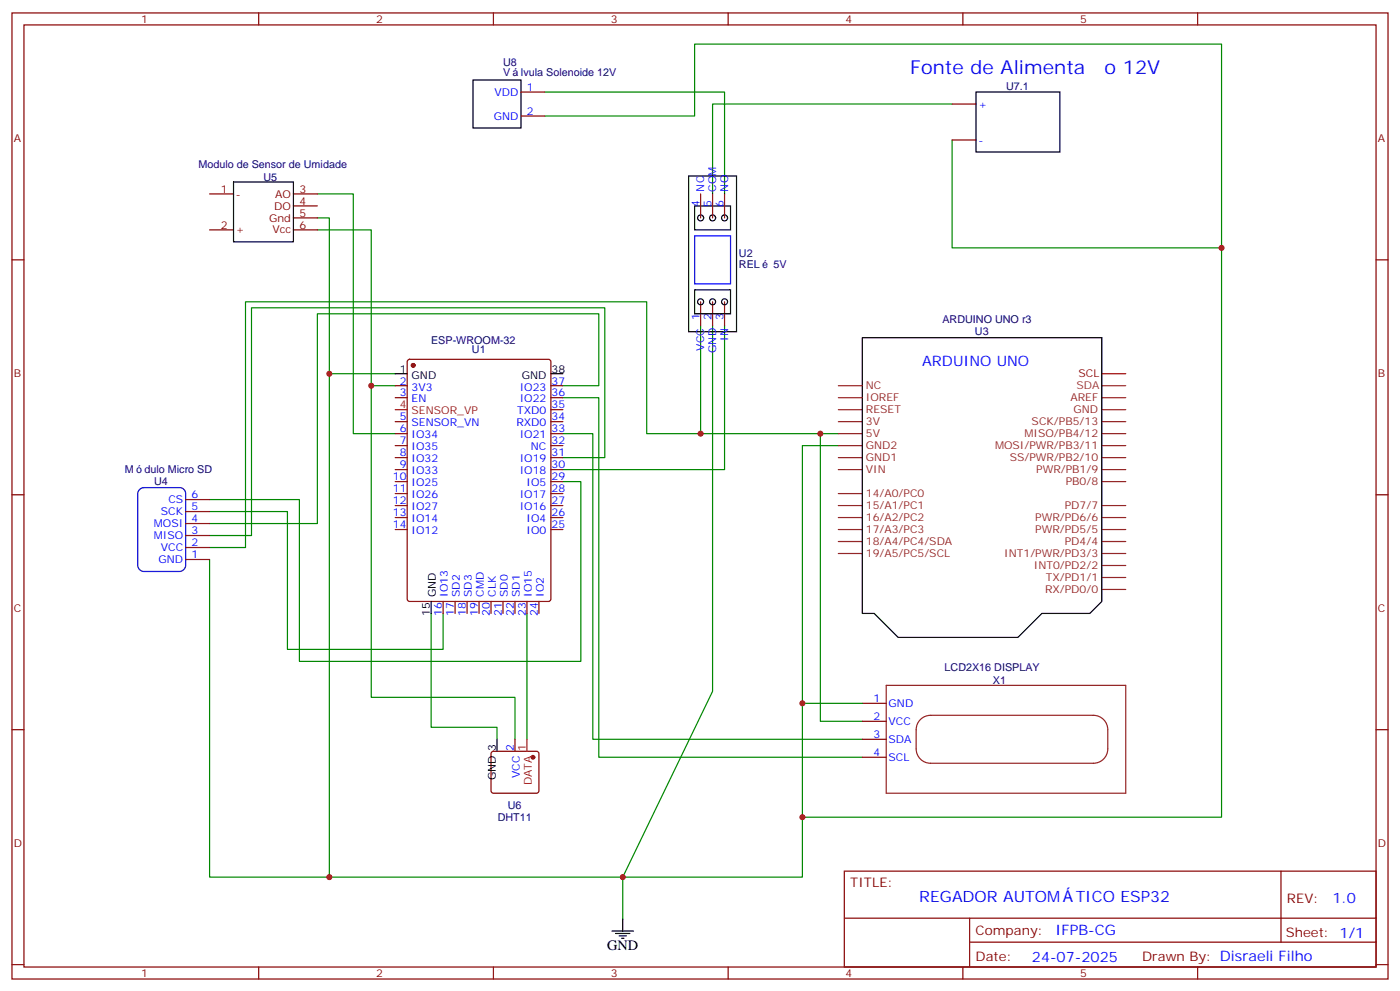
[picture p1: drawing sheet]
<svg xmlns="http://www.w3.org/2000/svg" width="412mm" height="292mm" viewBox="0 0 412 292" stroke-linecap="round" stroke-linejoin="round" font-family="sans-serif">
<g fill="none" stroke="#870000" stroke-width=".35">
<path d="M3.5 3.8h405.4v284.3h-405.4zM7.1 7.3h398.2v277.3h-398.2zM76.2 3.8v3.5M145.3 3.8v3.5M214.5 3.8v3.5M283.6 3.8v3.5M352.8 3.8v3.5M153.5 27.1h7M153.5 34.1h7M280.5 30.6h7M61.7 57.1h7.1M86.4 57.1h7.1"/>
<path d="M206.4 57.1v7M209.9 57.1v7M213.4 57.1v7M280.5 41.2h7M3.5 76.5h3.6M61.7 67.7h7.1M86.4 67.7h7.1M86.4 60.6h7.1M86.4 64.1h7.1M405.3 76.5h3.6M206.4 88.8v7.1M209.9 88.8v7.1"/>
<path d="M213.4 88.8v7.1M116.4 113.5h3.5M116.4 117.1h3.5M120.2 106l.4-.2h41l.6 .4 .1 70.1-.5 .7h-41.2l-.6-.4-.1-70.1zM162.3 113.5h3.5M162.3 117.1h3.5M116.4 124.1h3.5M116.4 127.6h3.5M116.4 131.2h3.5M116.4 134.7h3.5M116.4 138.2h3.5M162.3 124.1h3.5"/>
<path d="M162.3 127.6h3.5M162.3 131.2h3.5M162.3 134.7h3.5M162.3 138.2h3.5M162.3 120.6h3.5M3.5 145.6h3.6M54.7 157.6h7M54.7 154.1h7M54.7 150.6h7M54.7 147h7M116.4 141.7h3.5M116.4 145.3h3.5"/>
<path d="M116.4 148.8h3.5M116.4 152.3h3.5M116.4 155.9h3.5M162.3 141.7h3.5M162.3 145.3h3.5M162.3 148.8h3.5M162.3 152.3h3.5M162.3 155.9h3.5M405.3 145.6h3.6M54.7 164.7h7M54.7 161.1h7M130.5 177v3.6"/>
<path d="M134.1 177v3.6M137.6 177v3.6M141.1 177v3.6M144.6 177v3.6M148.2 177v3.6M151.7 177v3.6M155.2 177v3.6M158.7 177v3.6M3.5 214.8h3.6M151.7 217.6v3.5M254 207h7.1M254 212.3h7.1"/>
<path d="M254 217.6h7.1M405.3 214.8h3.6M144.9 221.3l.4-.2h12.7l.5 .2 .2 .5v11l-.2 .5-.5 .2h-12.7l-.5-.3-.2-.4v-11zM254 222.9h7.1M248.7 256.4h156.6v28.2h-156.6zM377.3 256.4v20.9M248.7 270.2h156.5M285.6 277.3h119.6M285.6 270.2v14.2M3.5 283.9h3.6M76.2 284.6v3.5M145.3 284.6v3.5"/>
<path d="M214.5 284.6v3.5M283.6 284.6v3.5M352.8 284.6v3.5M405.3 283.9h3.6"/>
</g>
<g fill="none" stroke="#008700" stroke-width=".35">
<path d="M160.5 34.1h44.1v-21.1h155.2v60M160.5 27.1h52.9v30M280.5 30.6h-70.6v26.5M93.5 57.1h10.6v70.5h12.3M280.5 41.2v31.8h79.3v167.5h-123.4M93.5 64.1h3.5v45.9M93.5 67.7h15.9v45.8M206.4 95.9v31.7h35.3M209.9 95.9v107.6l-26.5 54.7h-86.4v-148.2h19.4M213.4 95.9v42.3h-47.6M116.4 113.5h-7v91.7h42.3v12.4M165.8 113.5h10.6v-21.1h-82.9v61.7h-31.8"/>
<path d="M165.8 117.1h10.6v105.8h77.6M165.8 134.7h12.4v-44.1h-104.1v67h-12.4M165.8 127.6h8.8v90h79.4M206.4 127.6h-15.9v-38.8h-118.2v72.3h-10.6M246.9 131.2h-10.5v127h-53v12.3M246.9 127.6h-5.2v84.7h12.3M61.7 150.6h23v40.5h45.8v-10.5M165.8 141.7h5.3v53h-82.9v-47.7h-26.5M61.7 164.7v93.5h35.3M127 180.6v33.5h19.4v3.5M155.2 180.6v37M236.4 207h17.6"/>
</g>
<g fill="none" stroke="#000" stroke-width=".35">
<path d="M139.3 23.6h14.2v14.1h-14.2zM287.5 27.1h24.7v17.6h-24.7zM68.8 53.6h17.6v17.6h-17.6zM202.8 51.8h14.2v45.8h-14.2zM204.6 60.6h10.6v7.1h-10.6zM204.6 85.3h10.6v7.1h-10.6zM254 99.4h70.6v77.6l-3.6 3.6h-14.1l-7 7h-35.3l-7.1-7h-3.5zM116.4 110h3.5M162.3 110h3.5M127 177v3.6M146.4 217.6v3.5M180.3 274h6.3"/>
<path d="M181.3 274.7h4.3M182.4 275.4h2.1M183.1 276.2h.7M183.4 270.5v3.5"/>
<circle cx="206.4" cy="64.1" r=".88"/>
<circle cx="209.9" cy="64.1" r=".88"/>
<circle cx="213.4" cy="64.1" r=".88"/>
<circle cx="206.4" cy="88.8" r=".88"/>
<circle cx="209.9" cy="88.8" r=".88"/>
<circle cx="213.4" cy="88.8" r=".88"/>
</g>
<g fill="#870000" stroke="#870000" stroke-width=".35">
<circle cx="157" cy="222.9" r=".53"/>
<circle cx="121.7" cy="107.5" r=".53"/>
</g>
<path d="M116.4 120.6h3.5M155.2 217.6v3.5" fill="none" stroke="#f00" stroke-width=".35"/>
<path d="M41.2 144l1.1-.5h10.6a1.76 1.76 0 0 1 1.8 1.8v21.1a1.89 1.89 0 0 1-1.8 1.8h-10.6a1.89 1.89 0 0 1-1.7-1.8v-21.1z" fill="none" stroke="#009" stroke-width=".35"/>
<g fill="none" stroke="#8c2424" stroke-width=".35">
<path d="M246.9 117.1h7.1M246.9 113.5h7.1M324.6 117.1h7M246.9 138.2h7.1M246.9 134.7h7.1M246.9 131.2h7.1M246.9 127.6h7.1M246.9 124.1h7.1M246.9 120.6h7.1M324.6 138.2h7M324.6 134.7h7M324.6 131.2h7"/>
<path d="M324.6 127.6h7M324.6 124.1h7M324.6 120.6h7M246.9 159.4h7.1M246.9 155.9h7.1M246.9 152.3h7.1M246.9 148.8h7.1M246.9 145.3h7.1M324.6 159.4h7M324.6 155.9h7M324.6 152.3h7M324.6 148.8h7"/>
<path d="M324.6 141.7h7M246.9 162.9h7.1M324.6 173.5h7M324.6 170h7M324.6 166.4h7M324.6 162.9h7M261.1 201.7h70.5v31.8h-70.5zM270.9 212a4.2 4.2 0 0 1 3.2-1.5h48a4.2 4.2 0 0 1 4.2 4.3v5.6a4.2 4.2 0 0 1-4.2 4.2h-48a4.2 4.2 0 0 1-4.2-4.2v-5.6a4.2 4.2 0 0 1 1-2.8z"/>
</g>
<path d="M324.6 113.5h7" fill="none" stroke="#933" stroke-width=".35"/>
<path d="M324.6 110h7" fill="none" stroke="#900" stroke-width=".35"/>
<path d="M204.6 69.4h10.6v14.1h-10.6z" fill="none" stroke="#00f" stroke-width=".35"/>
<g fill="#c00">
<circle cx="206.4" cy="127.6" r=".88"/>
<circle cx="97" cy="258.2" r=".88"/>
<circle cx="97" cy="110" r=".88"/>
<circle cx="109.4" cy="113.5" r=".88"/>
<circle cx="359.8" cy="73" r=".88"/>
<circle cx="183.4" cy="258.2" r=".88"/>
<circle cx="241.7" cy="127.6" r=".88"/>
<circle cx="236.4" cy="207" r=".88"/>
<circle cx="236.4" cy="240.5" r=".88"/>
</g>
<g font-size="5.6" fill="#00f">
<text x="268.1" y="21.8">Fonte de Alimenta</text>
<text x="325.4" y="21.8">o 12V</text>
</g>
<g font-size="4.6" fill="#00f">
<text x="270.8" y="265.4">REGADOR AUTOM</text>
<text x="316.9" y="265.4">TICO ESP32</text>
</g>
<g font-size="4.2" fill="#00f">
<text x="271.6" y="107.8">ARDUINO UNO</text>
<text x="392.5" y="265.7">1.0</text>
<text x="310.9" y="275.2">IFPB-CG</text>
<text x="304" y="283">24-07-2025</text>
</g>
<text font-size="4.2" x="178.9" y="279.7">GND</text>
<g font-size="3.9" fill="#800">
<text x="250.5" y="261">TITLE:</text>
<text x="379.1" y="265.7">REV:</text>
<text x="287.4" y="275.2">Company:</text>
<text x="378.7" y="275.8">Sheet: 1/1</text>
<text x="287.4" y="282.9">Date:</text>
<text x="336.4" y="282.9">Drawn By: Disraeli Filho</text>
</g>
<g font-size="3.2" fill="#800">
<text x="41.6" y="6.8">1</text>
<text x="110.8" y="6.8">2</text>
<text x="179.9" y="6.8">3</text>
<text x="249.1" y="6.8">4</text>
<text x="318.2" y="6.8">5</text>
<text x="4.1" y="41.9">A</text>
<text x="405.9" y="41.9">A</text>
<text x="65" y="56.7">1</text>
<text x="69.5" y="58.1">-</text>
<text x="81.1" y="58.1">AO</text>
<text x="88.2" y="56.7">3</text>
<text x="79.3" y="65.2">Gnd</text>
<text x="80.8" y="61.7">DO</text>
<text x="88.2" y="60.3">4</text>
<text x="88.2" y="63.8">5</text>
<text x="65" y="67.3">2</text>
<text x="69.5" y="68.7">+</text>
<text x="80.3" y="68.7">Vcc</text>
<text x="88.2" y="67.3">6</text>
<text x="4.1" y="111.1">B</text>
<text x="405.9" y="111.1">B</text>
<text x="4.1" y="180.2">C</text>
<text x="405.9" y="180.2">C</text>
<text x="4.1" y="249.3">D</text>
<text x="405.9" y="249.3">D</text>
<text x="41.6" y="287.6">1</text>
<text x="110.8" y="287.6">2</text>
<text x="179.9" y="287.6">3</text>
<text x="249.1" y="287.6">4</text>
<text x="318.2" y="287.6">5</text>
</g>
<g font-size="3.2" fill="#000080">
<text x="148.2" y="22.5">V</text>
<text x="148.2" y="19.3">U8</text>
<text x="153.5" y="22.5">lvula Solenoide 12V</text>
<text x="296.4" y="26.5">U7.1</text>
<text x="58.5" y="49.3">Modulo de Sensor de Umidade</text>
<text x="77.6" y="53.2">U5</text>
<text x="217.7" y="75.8">U2</text>
<text x="217.7" y="79">REL</text>
<text x="227.9" y="79">5V</text>
<text x="277.6" y="95.2">ARDUINO UNO r3</text>
<text x="127" y="101.2">ESP-WROOM-32</text>
<text x="287.2" y="98.7">U3</text>
<text x="139" y="104">U1</text>
<text x="36.8" y="139.4">M</text>
<text x="42.6" y="139.4">dulo Micro SD</text>
<text x="45.4" y="142.9">U4</text>
<text x="278.2" y="197.5">LCD2X16 DISPLAY</text>
<text x="292.5" y="201.4">X1</text>
<text x="149.6" y="238.2">U6</text>
<text x="146.6" y="241.7">DHT11</text>
</g>
<g font-size="3.2" fill="#00f">
<text x="145.7" y="28.2">VDD</text>
<text x="155.2" y="26.7">1</text>
<text x="145.5" y="35.2">GND</text>
<text x="155.2" y="33.8">2</text>
<text x="288.2" y="31.7">+</text>
<text x="288.2" y="42.3">-</text>
<text x="207.4" y="56.4" transform="rotate(-90 207.4 56.4)">NC</text>
<text x="211" y="56.4" transform="rotate(-90 211 56.4)">COM</text>
<text x="214.5" y="56.4" transform="rotate(-90 214.5 56.4)">NO</text>
<text x="206" y="60.9" transform="rotate(-90 206 60.9)">4</text>
<text x="209.5" y="60.9" transform="rotate(-90 209.5 60.9)">5</text>
<text x="213.1" y="60.9" transform="rotate(-90 213.1 60.9)">6</text>
<text x="206" y="94.1" transform="rotate(-90 206 94.1)">1</text>
<text x="209.5" y="94.1" transform="rotate(-90 209.5 94.1)">2</text>
<text x="213.1" y="94.1" transform="rotate(-90 213.1 94.1)">3</text>
<text x="214.5" y="100.3" transform="rotate(-90 214.5 100.3)">IN</text>
<text x="207.4" y="103.2" transform="rotate(-90 207.4 103.2)">VCC</text>
<text x="211" y="103.9" transform="rotate(-90 211 103.9)">GND</text>
<text x="117.8" y="113.2">2</text>
<text x="162.5" y="113.2">37</text>
<text x="117.8" y="116.7">3</text>
<text x="121.2" y="114.9">3V3</text>
<text x="121.2" y="118.5">EN</text>
<text x="153.1" y="118.5">IO22</text>
<text x="153.1" y="114.9">IO23</text>
<text x="162.5" y="116.7">36</text>
<text x="117.8" y="123.8">5</text>
<text x="121.2" y="125.5">SENSOR_VN</text>
<text x="152.1" y="125.5">RXD0</text>
<text x="152.4" y="122">TXD0</text>
<text x="162.5" y="123.8">34</text>
<text x="162.5" y="120.2">35</text>
<text x="117.8" y="127.3">6</text>
<text x="117.8" y="130.8">7</text>
<text x="121.2" y="129">IO34</text>
<text x="153.1" y="129">IO21</text>
<text x="162.5" y="130.8">32</text>
<text x="162.5" y="127.3">33</text>
<text x="117.8" y="134.3">8</text>
<text x="117.8" y="137.9">9</text>
<text x="121.2" y="132.6">IO35</text>
<text x="121.2" y="136.1">IO32</text>
<text x="153.1" y="136.1">IO19</text>
<text x="156.4" y="132.6">NC</text>
<text x="162.5" y="137.9">30</text>
<text x="162.5" y="134.3">31</text>
<text x="115.7" y="141.4">10</text>
<text x="121.2" y="139.6">IO33</text>
<text x="121.2" y="143.2">IO25</text>
<text x="153.1" y="139.6">IO18</text>
<text x="155.1" y="143.2">IO5</text>
<text x="162.5" y="141.4">29</text>
<text x="49.6" y="148.1">CS</text>
<text x="56.4" y="146.7">6</text>
<text x="115.7" y="144.9">11</text>
<text x="115.7" y="148.4">12</text>
<text x="121.2" y="146.7">IO26</text>
<text x="153.1" y="146.7">IO17</text>
<text x="162.5" y="148.4">27</text>
<text x="162.5" y="144.9">28</text>
<text x="45.3" y="155.2">MOSI</text>
<text x="47.4" y="151.6">SCK</text>
<text x="56.4" y="153.7">4</text>
<text x="56.4" y="150.2">5</text>
<text x="115.7" y="152">13</text>
<text x="115.7" y="155.5">14</text>
<text x="121.2" y="150.2">IO27</text>
<text x="121.2" y="153.7">IO14</text>
<text x="153.1" y="150.2">IO16</text>
<text x="155.1" y="153.7">IO4</text>
<text x="162.5" y="155.5">25</text>
<text x="162.5" y="152">26</text>
<text x="45.3" y="158.7">MISO</text>
<text x="56.4" y="160.8">2</text>
<text x="56.4" y="157.3">3</text>
<text x="121.2" y="157.3">IO12</text>
<text x="155.1" y="157.3">IO0</text>
<text x="46.7" y="165.7">GND</text>
<text x="47.4" y="162.2">VCC</text>
<text x="56.4" y="164.3">1</text>
<text x="131.9" y="175.7" transform="rotate(-90 131.9 175.7)">IO13</text>
<text x="135.5" y="175.7" transform="rotate(-90 135.5 175.7)">SD2</text>
<text x="139" y="175.7" transform="rotate(-90 139 175.7)">SD3</text>
<text x="142.5" y="175.7" transform="rotate(-90 142.5 175.7)">CMD</text>
<text x="146" y="175.7" transform="rotate(-90 146 175.7)">CLK</text>
<text x="149.6" y="175.7" transform="rotate(-90 149.6 175.7)">SD0</text>
<text x="153.1" y="175.7" transform="rotate(-90 153.1 175.7)">SD1</text>
<text x="156.6" y="175.7" transform="rotate(-90 156.6 175.7)">IO15</text>
<text x="160.2" y="175.7" transform="rotate(-90 160.2 175.7)">IO2</text>
<text x="130.2" y="181.2" transform="rotate(-90 130.2 181.2)">16</text>
<text x="133.7" y="181.2" transform="rotate(-90 133.7 181.2)">17</text>
<text x="137.2" y="181.2" transform="rotate(-90 137.2 181.2)">18</text>
<text x="140.8" y="181.2" transform="rotate(-90 140.8 181.2)">19</text>
<text x="144.3" y="181.2" transform="rotate(-90 144.3 181.2)">20</text>
<text x="147.8" y="181.2" transform="rotate(-90 147.8 181.2)">21</text>
<text x="151.3" y="181.2" transform="rotate(-90 151.3 181.2)">22</text>
<text x="154.9" y="181.2" transform="rotate(-90 154.9 181.2)">23</text>
<text x="158.4" y="181.2" transform="rotate(-90 158.4 181.2)">24</text>
<text x="257.3" y="206.7">1</text>
<text x="261.8" y="208.1">GND</text>
<text x="257.3" y="211.9">2</text>
<text x="261.8" y="213.4">VCC</text>
<text x="151.3" y="220.9" transform="rotate(-90 151.3 220.9)">2</text>
<text x="257.3" y="217.2">3</text>
<text x="261.8" y="218.7">SDA</text>
<text x="257.3" y="222.5">4</text>
<text x="261.8" y="223.9">SCL</text>
<text x="153.1" y="229" transform="rotate(-90 153.1 229)">VCC</text>
</g>
<g font-size="3.2">
<text x="117.8" y="109.6">1</text>
<text x="121.2" y="111.4">GND</text>
<text x="153.7" y="111.4">GND</text>
<text x="162.5" y="109.6">38</text>
<text x="128.4" y="175.7" transform="rotate(-90 128.4 175.7)">GND</text>
<text x="126.6" y="181.2" transform="rotate(-90 126.6 181.2)">15</text>
<text x="146" y="220.9" transform="rotate(-90 146 220.9)">3</text>
<text x="146" y="229.7" transform="rotate(-90 146 229.7)">GND</text>
</g>
<text font-size="3.2" fill="#900" x="317.7" y="111.1">SCL</text>
<g font-size="3.2" fill="#8d2323">
<text x="255.1" y="118.1">IOREF</text>
<text x="255.1" y="114.6">NC</text>
<text x="315.3" y="118.1">AREF</text>
<text x="255.1" y="125.2">3V</text>
<text x="255.1" y="121.6">RESET</text>
<text x="303.9" y="125.2">SCK/PB5/13</text>
<text x="316.2" y="121.6">GND</text>
<text x="255.1" y="128.7">5V</text>
<text x="301.8" y="128.7">MISO/PB4/12</text>
<text x="255.1" y="135.7">GND1</text>
<text x="255.1" y="132.2">GND2</text>
<text x="293.1" y="132.2">MOSI/PWR/PB3/11</text>
<text x="297.4" y="135.7">SS/PWR/PB2/10</text>
<text x="255.1" y="139.3">VIN</text>
<text x="305.2" y="139.3">PWR/PB1/9</text>
<text x="313.9" y="142.8">PB0/8</text>
<text x="255.1" y="149.9">15/A1/PC1</text>
<text x="255.1" y="146.3">14/A0/PC0</text>
<text x="313.7" y="149.9">PD7/7</text>
<text x="255.1" y="153.4">16/A2/PC2</text>
<text x="305" y="153.4">PWR/PD6/6</text>
<text x="255.1" y="160.4">18/A4/PC4/SDA</text>
<text x="255.1" y="156.9">17/A3/PC3</text>
<text x="305" y="156.9">PWR/PD5/5</text>
<text x="313.7" y="160.4">PD4/4</text>
<text x="255.1" y="164">19/A5/PC5/SCL</text>
<text x="295.8" y="164">INT1/PWR/PD3/3</text>
<text x="304.5" y="167.5">INT0/PD2/2</text>
<text x="308.1" y="171">TX/PD1/1</text>
<text x="307.8" y="174.6">RX/PD0/0</text>
</g>
<text font-size="3.2" fill="#933" x="317.1" y="114.6">SDA</text>
<g font-size="3.2" fill="#f00">
<text x="117.8" y="120.2">4</text>
<text x="121.2" y="122">SENSOR_VP</text>
<text x="154.9" y="220.9" transform="rotate(-90 154.9 220.9)">1</text>
<text x="156.6" y="231.2" transform="rotate(-90 156.6 231.2)">DATA</text>
</g>
</svg>
